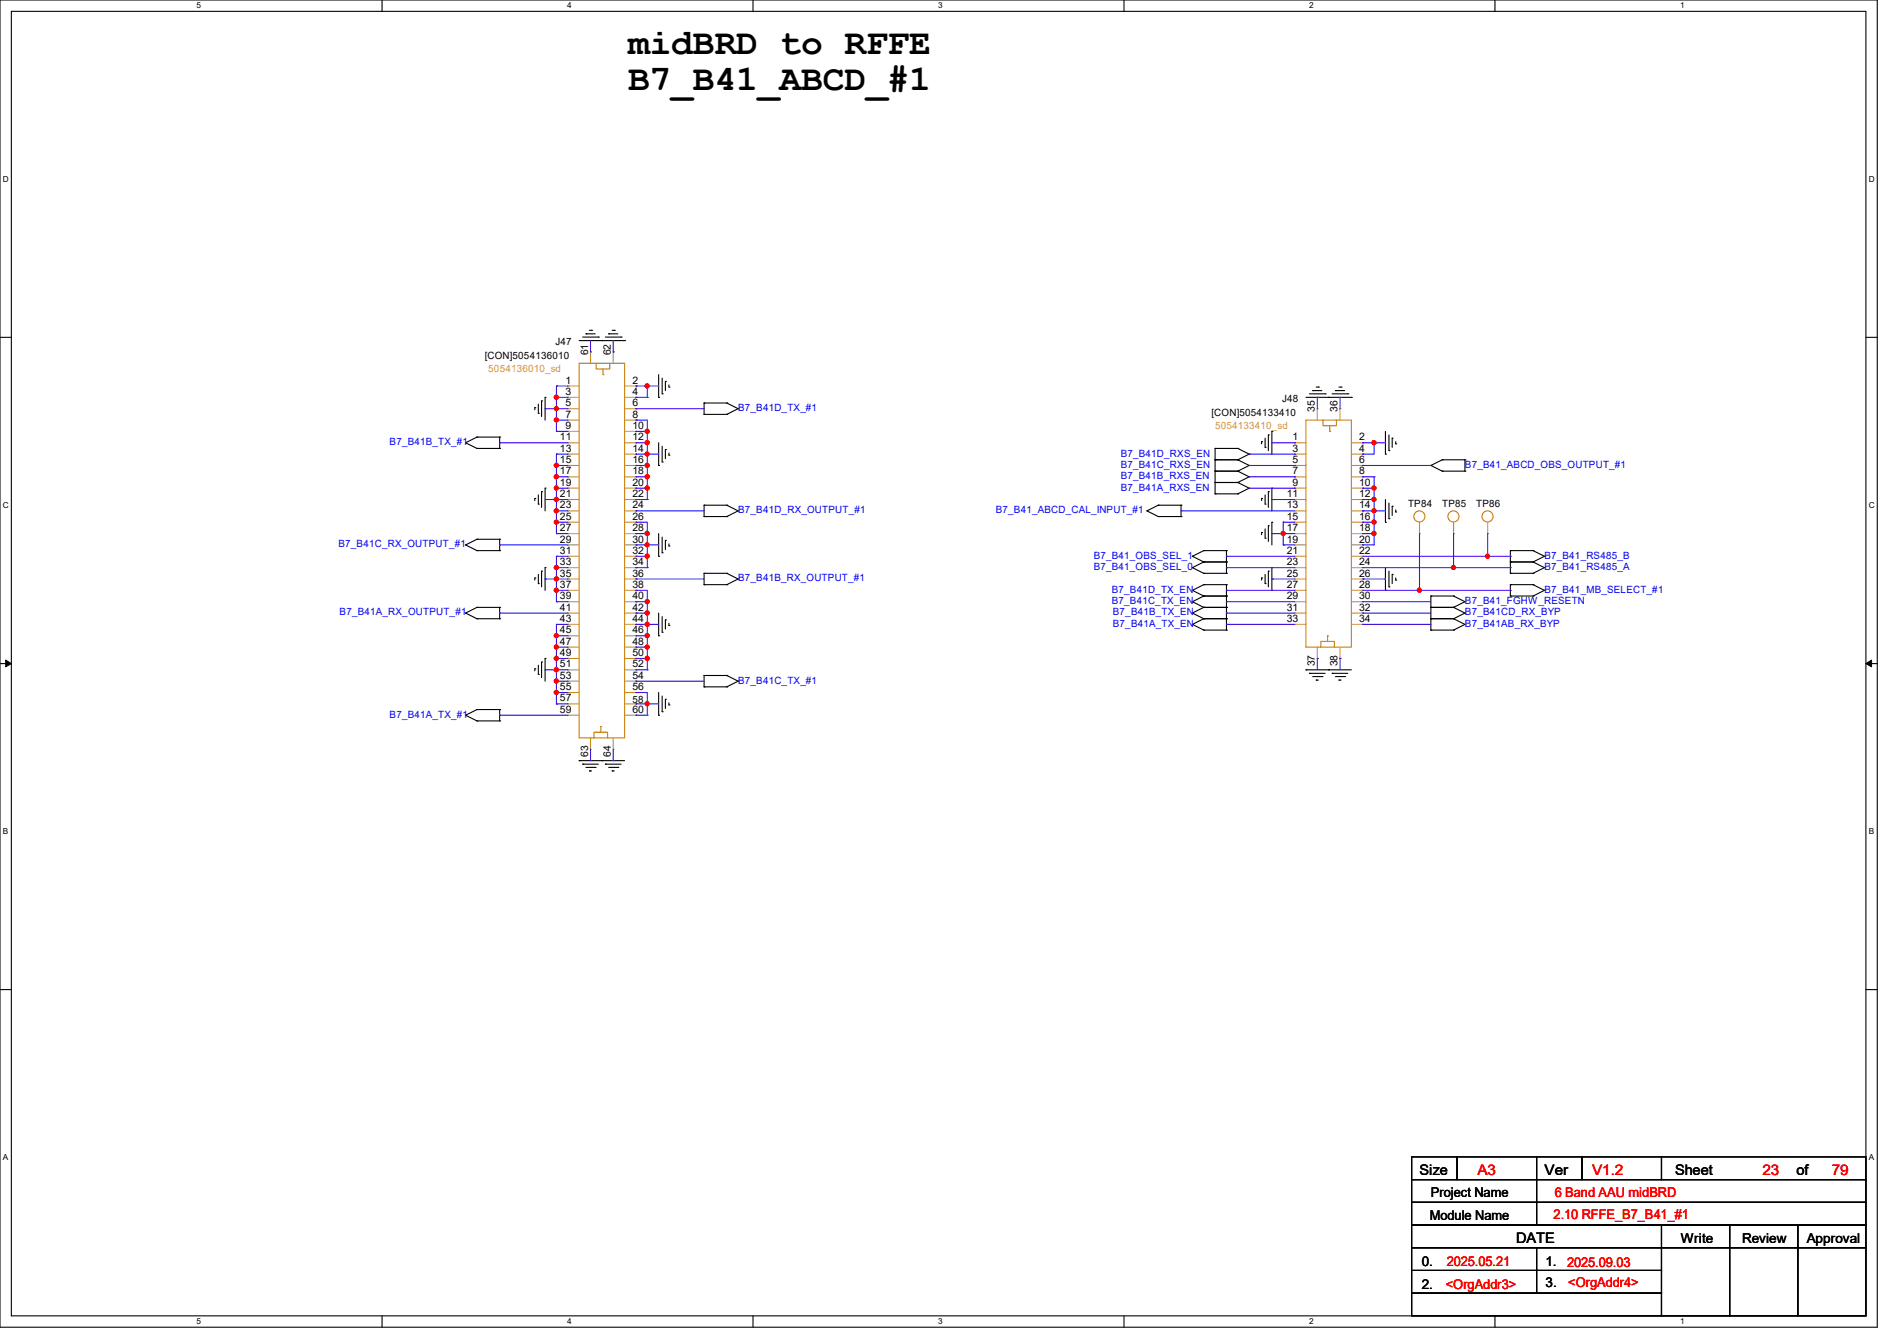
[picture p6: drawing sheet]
<svg xmlns="http://www.w3.org/2000/svg" width="297mm" height="210mm" viewBox="0 0 297 210" stroke-linecap="round" stroke-linejoin="round" font-family="sans-serif">
<path d="M0 0h293.9v207.9h-293.9zM1.8 1.8h290.3v204.3h-290.3z" fill="none" stroke="#000" stroke-width=".17"/>
<g fill="#fff">
<path d="M30.8 .2h.7v1.4h-.7z"/>
<path d="M30.8 206.2h.7v1.4h-.7z"/>
</g>
<path d="M59.8 0v1.8M59.8 206.1v1.8" fill="none" stroke="#000" stroke-width=".17"/>
<g fill="#fff">
<path d="M88.8 .2h.7v1.4h-.7z"/>
<path d="M88.8 206.2h.7v1.4h-.7z"/>
</g>
<path d="M117.9 0v1.8M117.9 206.1v1.8" fill="none" stroke="#000" stroke-width=".17"/>
<g fill="#fff">
<path d="M146.9 .2h.7v1.4h-.7z"/>
<path d="M146.9 206.2h.7v1.4h-.7z"/>
</g>
<path d="M176 0v1.8M176 206.1v1.8" fill="none" stroke="#000" stroke-width=".17"/>
<g fill="#fff">
<path d="M205 .2h.7v1.4h-.7z"/>
<path d="M205 206.2h.7v1.4h-.7z"/>
</g>
<path d="M234.1 0v1.8M234.1 206.1v1.8" fill="none" stroke="#000" stroke-width=".17"/>
<g fill="#fff">
<path d="M263.1 .2h.6v1.4h-.6z"/>
<path d="M263.1 206.2h.6v1.4h-.6z"/>
<path d="M.5 27.3h.9v1.4h-.9z"/>
<path d="M292.6 27.3h.9v1.4h-.9z"/>
<path d="M.5 78.4h.9v1.4h-.9z"/>
<path d="M292.6 78.4h.9v1.4h-.9z"/>
</g>
<path d="M0 52.8h1.8M292.1 52.8h1.8" fill="none" stroke="#000" stroke-width=".17"/>
<g fill="#fff">
<path d="M.5 129.5h.8v1.4h-.8z"/>
<path d="M292.6 129.5h.8v1.4h-.8z"/>
</g>
<path d="M0 103.9h1.8M292.1 103.9h1.8" fill="none" stroke="#000" stroke-width=".17"/>
<path d="M.9 103.4l.9 .5-.9 .5zM292.1 103.9l.9-.5v1z" fill="#000" stroke="#000" stroke-width=".16"/>
<g fill="#fff">
<path d="M.5 180.5h.8v1.4h-.8z"/>
<path d="M292.6 180.5h.8v1.4h-.8z"/>
</g>
<g fill="none" stroke="#000" stroke-width=".17">
<path d="M90.7 53.3h7.1M91.2 52.8h2.5M91.7 52.3h.1M91.7 52.3h1.5M92.3 51.7h.3M92.6 51.7h.1M93.7 52.8h.1M94.2 53.3h.1M94.8 52.8h2.4M95.3 52.3h.1M95.3 52.3h1.4M95.8 51.7h.4"/>
<path d="M96.2 51.7h.1M97.2 52.8h.1M97.8 53.3h.1M103.1 58.7v3.5M103.7 59.2v2.5M104.2 59.7h.1M104.2 59.7v1.5M72.9 69.3h.1M72.9 69.3l1.8 .9M74.7 68.5h.1M74.7 70.2h.1M74.7 68.5h3.5"/>
<path d="M74.7 68.5l-1.8 .8M74.7 70.2h3.5M78.2 70.2h.1M78.2 68.5h.1M78.2 68.5v1.7M83.7 78.1h.1M83.7 63.8h.1M83.7 63.8v.4M83.7 78.1v.3M84.3 79h.1M84.3 64.7h.1M84.3 63.3v1.4"/>
<path d="M84.3 77.5v1.5M84.8 77h.1M84.8 62.8h.1M84.8 62.8v2.4M84.8 77v2.5M85.3 76.5h.1M85.3 62.2h.1M85.3 62.2v3.6M85.3 76.5v3.5M103.1 72.9h.1M103.1 62.2h.1M103.1 69.3v3.6"/>
<path d="M103.7 72.3h.1M103.7 61.7h.1M103.7 69.9v2.4M104.2 70.4h.1M104.2 70.4v1.4M104.7 71.3h.1M104.7 60.6h.1M104.7 60.3v.3M104.7 71v.3M110.2 79.1h.1M110.2 63.1h.1M110.2 64.9h.1"/>
<path d="M110.2 63.1v1.8M110.2 79.1v1.8M110.2 79.1h3.6M110.2 64.9h3.6M110.2 63.1h3.6M113.8 79.1h.1M113.8 64.9h.1M113.8 63.1h.1M113.8 79.1l1.8 .9M113.8 63.1l1.8 .9M115.6 64h.1M115.6 64l-1.8 .9"/>
<path d="M181.4 79.1h.1M181.4 79.1h3.5M181.4 79.1l-1.8 .9M184.9 79.1h.1M184.9 79.1v1.8M190.2 70.2h.1M190.2 72h.1M190.2 73.8h.1M190.2 75.6h.1M190.2 77.3h.1M190.2 70.2h3.6M190.2 72h3.6"/>
<path d="M190.2 70.2v7.1M190.2 73.8h3.6M190.2 75.6h3.6M190.2 77.3h3.6M193.8 72h.1M193.8 70.2h.1M193.8 73.8h.1M193.8 75.6h.1M193.8 77.3h.1M193.8 70.2l1.8 .9M193.8 72l1.8 .9M193.8 73.8l1.8 .9"/>
<path d="M193.8 75.6l1.8 .9M195.6 71.1h.1M195.6 72.9h.1M195.6 74.7h.1M195.6 76.5h.1M195.6 71.1l-1.8 .9M195.6 72.9l-1.8 .9M195.6 74.7l-1.8 .9M195.6 76.5l-1.8 .8M197.5 69.2h.1M197.5 78.1h.1M197.5 69.2v.3"/>
<path d="M197.5 78.1v.3M198.1 70.1h.1M198.1 79h.1M198.1 68.6v1.5M198.1 77.5v1.5M198.6 68.1h.1M198.6 77h.1M198.6 68.1v2.5M198.6 77v2.5M199.1 67.6h.1M199.1 76.5h.1M199.1 67.6v3.5"/>
<path d="M199.1 76.5v3.5M204.5 62.2h7.1M205 61.7h2.5M205.5 61.2h.1M205.5 61.2h1.5M206.1 60.6h.3M206.4 60.6h.1M207.5 61.7h.1M208 62.2h.1M208.6 61.7h2.4M209.1 61.2h.1M209.1 61.2h1.4"/>
<path d="M209.6 60.6h.4M210 60.6h.1M211 61.7h.1M211.6 62.2h.1M216.9 71.1h.1M216.9 67.6v3.5M216.9 78.2v3.6M217.5 70.6h.1M217.5 68.1v2.5M217.5 78.8v2.4M218 68.6h.1M218 79.3h.1"/>
<path d="M218 68.6v1.5M218 79.3v1.4M218.5 69.5h.1M218.5 69.2v.3M218.5 79.8v.4M224 72.9h.1M224 72.9l1.8 .9M225.8 72h.1M225.8 73.8h.1M225.8 72h3.6M225.8 73.8h3.6M225.8 72l-1.8 .9"/>
<path d="M229.4 73.8h.1M229.4 72h.1M229.4 72v1.8M72.9 96h.1M72.9 85.3h.1M72.9 85.3l1.8 .9M72.9 96l1.8 .9M74.7 95.1h.1M74.7 96.9h.1M74.7 84.5h.1M74.7 86.2h.1M74.7 95.1h3.5"/>
<path d="M74.7 95.1l-1.8 .9M74.7 96.9h3.5M74.7 84.5h3.5M74.7 84.5l-1.8 .8M74.7 86.2h3.5M78.2 96.9h.1M78.2 95.1h.1M78.2 86.2h.1M78.2 84.5h.1M78.2 84.5v1.7M78.2 95.1v1.8M83.7 90.5h.1"/>
<path d="M83.7 90.5v.3M84.3 91.4h.1M84.3 90v1.4M84.8 89.5h.1M84.8 89.5v2.4M85.3 88.9h.1M85.3 88.9v3.6M103.1 99.6h.1M103.1 87.1h.1M103.1 83.6v3.5M103.1 96v3.6M103.7 99h.1"/>
<path d="M103.7 86.6h.1M103.7 84.1v2.5M103.7 96.6v2.4M104.2 97.1h.1M104.2 84.6h.1M104.2 84.6v1.5M104.2 97.1v1.4M104.7 98h.1M104.7 85.5h.1M104.7 85.2v.3M104.7 97.6v.4M110.2 89.8h.1"/>
<path d="M110.2 91.6h.1M110.2 80.9h.1M110.2 89.8v1.8M110.2 91.6h3.6M110.2 89.8h3.6M110.2 80.9h3.6M113.8 91.6h.1M113.8 89.8h.1M113.8 80.9h.1M113.8 89.8l1.8 .9M115.6 90.7h.1M115.6 80h.1"/>
<path d="M115.6 90.7l-1.8 .9M115.6 80l-1.8 .9M179.6 80h.1M179.6 80l1.8 .9M181.4 80.9h.1M181.4 80.9h3.5M184.9 80.9h.1M186.7 87.1h.1M186.7 88.9h.1M186.7 92.5h.1M186.7 94.2h.1M186.7 96h.1"/>
<path d="M186.7 97.8h.1M186.7 87.1l1.8 .9M186.7 88.9l1.8 .9M186.7 92.5l1.8 .8M186.7 94.2l1.8 .9M186.7 96l1.8 .9M186.7 97.8l1.8 .9M188.5 86.2h.1M188.5 88h.1M188.5 89.8h.1M188.5 91.6h.1M188.5 93.3h.1"/>
<path d="M188.5 95.1h.1M188.5 96.9h.1M188.5 98.7h.1M188.5 95.1h3.5M188.5 96.9h3.5M188.5 91.6h3.5M188.5 89.8h3.5M188.5 86.2h3.5M188.5 86.2l-1.8 .9M188.5 88h3.5M188.5 88l-1.8 .9M188.5 91.6l-1.8 .9"/>
<path d="M188.5 93.3h3.5M188.5 93.3l-1.8 .9M188.5 95.1l-1.8 .9M188.5 96.9l-1.8 .9M188.5 98.7h3.5M192 88h.1M192 86.2h.1M192 89.8h.1M192 93.3h.1M192 91.6h.1M192 95.1h.1M192 96.9h.1"/>
<path d="M192 98.7h.1M192 86.2v3.6M192 91.6v7.1M197.5 83.4h.1M197.5 90.5h.1M197.5 83.4v.3M197.5 90.5v.3M198.1 84.3h.1M198.1 91.4h.1M198.1 82.8v1.5M198.1 90v1.4M198.6 82.3h.1"/>
<path d="M198.6 89.5h.1M198.6 82.3v2.5M198.6 89.5v2.4M199.1 81.8h.1M199.1 88.9h.1M199.1 81.8v3.5M199.1 88.9v3.6M216.9 81.8h.1M216.9 92.5h.1M216.9 88.9v3.6M217.5 81.2h.1M217.5 91.9h.1"/>
<path d="M217.5 89.5v2.4M218 90h.1M218 90v1.4M218.5 80.2h.1M218.5 90.8h.1M218.5 90.5v.3M224 93.3h.1M224 95.1h.1M224 96.9h.1M224 98.7h.1M224 95.1h3.6M224 96.9h3.6"/>
<path d="M224 93.3h3.6M224 93.3v5.4M224 98.7h3.6M227.6 95.1h.1M227.6 93.3h.1M227.6 96.9h.1M227.6 98.7h.1M227.6 93.3l1.8 .9M227.6 95.1l1.8 .9M227.6 96.9l1.8 .9M229.4 94.2h.1M229.4 96h.1"/>
<path d="M229.4 97.8h.1M229.4 94.2l-1.8 .9M229.4 96l-1.8 .9M229.4 97.8l-1.8 .9M236.5 86.2h.1M236.5 88h.1M236.5 89.8h.1M236.5 91.6h.1M236.5 93.3h.1M236.5 91.6h3.5M236.5 89.8h3.5M236.5 86.2h3.5"/>
<path d="M236.5 88h3.5M236.5 86.2v3.6M236.5 91.6v1.7M236.5 93.3h3.5M240 88h.1M240 86.2h.1M240 89.8h.1M240 93.3h.1M240 91.6h.1M240 86.2l1.8 .9M240 88l1.8 .9M240 91.6l1.8 .9"/>
<path d="M241.8 87.1h.1M241.8 88.9h.1M241.8 92.5h.1M241.8 87.1l-1.8 .9M241.8 88.9l-1.8 .9M241.8 92.5l-1.8 .8M72.9 112h.1M72.9 112l1.8 .9M74.7 111.1h.1M74.7 112.9h.1M74.7 111.1h3.5M74.7 111.1l-1.8 .9"/>
<path d="M74.7 112.9h3.5M78.2 112.9h.1M78.2 111.1h.1M78.2 111.1v1.8M83.7 104.7h.1M83.7 104.7v.4M84.3 105.6h.1M84.3 104.2v1.4M84.8 103.7h.1M84.8 103.7v2.4M85.3 103.1h.1M85.3 103.1v3.6"/>
<path d="M90.7 119.1h.1M90.7 119.1h7.1M91.2 119.7h.1M91.2 119.7h2.5M94.2 119.1h.1M94.8 119.7h.1M94.8 119.7h2.4M103.1 112h.1M103.1 108.5v3.5M103.7 111.5h.1M103.7 109v2.5M104.2 109.5h.1"/>
<path d="M104.2 109.5v1.5M104.7 110.4h.1M104.7 110.1v.3M110.2 105.8h.1M110.2 107.6h.1M110.2 107.6h3.6M110.2 105.8h3.6M110.2 105.8v1.8M113.8 107.6h.1M113.8 105.8h.1M113.8 105.8l1.8 .9M115.6 106.7h.1"/>
<path d="M115.6 106.7l-1.8 .9M204.5 104.9h.1M204.5 104.9h7.1M205 105.5h.1M205 105.5h2.5M205.5 106h1.5M206.1 106.5h.1M206.1 106.5h.3M207 106h.1M208 104.9h.1M208.6 105.5h.1M208.6 105.5h2.4"/>
<path d="M209.1 106h1.4M209.6 106.5h.1M209.6 106.5h.4M210.5 106h.1M91.7 120.2h1.5M92.3 120.7h.1M92.3 120.7h.3M93.2 120.2h.1M95.3 120.2h1.4M95.8 120.7h.1M95.8 120.7h.4M96.7 120.2h.1"/>
<path d="M0 155h1.8M292.1 155h1.8M221 188.3h19.6v3.6h-19.6zM221 195.4h19.6v3.6h-19.6zM221 181.2h7.1v3.5h-7.1zM221 191.9h39.1v3.5h-39.1zM221 184.7h19.6v3.6h-19.6zM221 199h19.6v3.5h-19.6zM228.1 181.2h12.5v3.5h-12.5zM240.6 188.3h51.5v3.6h-51.5zM240.6 195.4h19.5v3.6h-19.5zM240.6 181.2h7.1v3.5h-7.1z"/>
<path d="M240.6 184.7h51.5v3.6h-51.5zM240.6 199h19.5v3.5h-19.5zM247.7 181.2h12.4v3.5h-12.4zM260.1 195.4h10.7v10.7h-10.7zM260.1 191.9h10.7v3.5h-10.7zM260.1 181.2h32v3.5h-32zM270.8 195.4h10.7v10.7h-10.7zM270.8 191.9h10.7v3.5h-10.7zM281.5 195.4h10.6v10.7h-10.6zM281.5 191.9h10.6v3.5h-10.6zM221 202.5h39.1v3.6h-39.1z"/>
</g>
<g fill="none" stroke="#cc8006" stroke-width=".17">
<path d="M90.7 56.9h7.1v58.7h-7.1zM93.3 56.9v.9h2.2v-.9M94.4 58.7h.1M94.4 57.8v.9M204.5 65.8h7.1v35.5h-7.1zM207.1 65.8v.9h2.2v-.9M208.2 67.6h.1M208.2 66.7v.9M207.9 99.6h.1M207.9 99.6v.9M93 115.6v-.9h2.1v.9M94.1 113.8h.1"/>
<path d="M94.1 113.8v.9M206.8 101.3v-.8h2.1v.8"/>
<circle cx="222.2" cy="80.9" r=".87"/>
<circle cx="227.6" cy="80.9" r=".87"/>
<circle cx="232.9" cy="80.9" r=".87"/>
</g>
<g fill="none" stroke="#a84" stroke-width=".17">
<path d="M92.5 55.1h.1M92.5 55.1v1.8M96 55.1h.1M96 55.1v1.8M88.9 60.5h.1M88.9 62.2h.1M88.9 64h.1M88.9 65.8h.1M88.9 67.6h.1M88.9 69.3h.1M88.9 71.1h.1M88.9 72.9h.1"/>
<path d="M88.9 74.7h.1M88.9 76.5h.1M88.9 78.2h.1M88.9 60.5h1.8M88.9 62.2h1.8M88.9 64h1.8M88.9 65.8h1.8M88.9 67.6h1.8M88.9 69.3h1.8M88.9 71.1h1.8M88.9 72.9h1.8M88.9 74.7h1.8"/>
<path d="M88.9 76.5h1.8M88.9 78.2h1.8M97.8 60.5h1.8M97.8 62.2h1.8M97.8 64h1.8M97.8 65.8h1.8M97.8 67.6h1.8M97.8 69.3h1.8M97.8 71.1h1.8M97.8 72.9h1.8M97.8 74.7h1.8M97.8 76.5h1.8"/>
<path d="M97.8 78.2h1.8M99.6 60.5h.1M99.6 62.2h.1M99.6 64h.1M99.6 65.8h.1M99.6 67.6h.1M99.6 69.3h.1M99.6 71.1h.1M99.6 72.9h.1M99.6 74.7h.1M99.6 76.5h.1M99.6 78.2h.1"/>
<path d="M202.7 69.3h.1M202.7 71.1h.1M202.7 72.9h.1M202.7 74.7h.1M202.7 76.5h.1M202.7 78.2h.1M202.7 69.3h1.8M202.7 71.1h1.8M202.7 72.9h1.8M202.7 74.7h1.8M202.7 76.5h1.8M202.7 78.2h1.8"/>
<path d="M206.2 64h.1M206.2 64v1.8M209.8 64h.1M209.8 64v1.8M211.6 69.3h1.8M211.6 71.1h1.8M211.6 72.9h1.8M211.6 74.7h1.8M211.6 76.5h1.8M211.6 78.2h1.8M213.4 69.3h.1M213.4 71.1h.1"/>
<path d="M213.4 72.9h.1M213.4 74.7h.1M213.4 76.5h.1M213.4 78.2h.1M88.9 80h.1M88.9 81.8h.1M88.9 83.6h.1M88.9 85.3h.1M88.9 87.1h.1M88.9 88.9h.1M88.9 90.7h.1M88.9 92.5h.1"/>
<path d="M88.9 94.2h.1M88.9 96h.1M88.9 97.8h.1M88.9 99.6h.1M88.9 80h1.8M88.9 81.8h1.8M88.9 83.6h1.8M88.9 85.3h1.8M88.9 87.1h1.8M88.9 88.9h1.8M88.9 90.7h1.8M88.9 92.5h1.8"/>
<path d="M88.9 94.2h1.8M88.9 96h1.8M88.9 97.8h1.8M88.9 99.6h1.8M97.8 80h1.8M97.8 81.8h1.8M97.8 83.6h1.8M97.8 85.3h1.8M97.8 87.1h1.8M97.8 88.9h1.8M97.8 90.7h1.8M97.8 92.5h1.8"/>
<path d="M97.8 94.2h1.8M97.8 96h1.8M97.8 97.8h1.8M97.8 99.6h1.8M99.6 80h.1M99.6 81.8h.1M99.6 83.6h.1M99.6 85.3h.1M99.6 87.1h.1M99.6 88.9h.1M99.6 90.7h.1M99.6 92.5h.1"/>
<path d="M99.6 94.2h.1M99.6 96h.1M99.6 97.8h.1M99.6 99.6h.1M202.7 80h.1M202.7 81.8h.1M202.7 83.6h.1M202.7 85.3h.1M202.7 87.1h.1M202.7 88.9h.1M202.7 90.7h.1M202.7 92.5h.1"/>
<path d="M202.7 94.2h.1M202.7 96h.1M202.7 97.8h.1M202.7 80h1.8M202.7 81.8h1.8M202.7 83.6h1.8M202.7 85.3h1.8M202.7 87.1h1.8M202.7 88.9h1.8M202.7 90.7h1.8M202.7 92.5h1.8M202.7 94.2h1.8"/>
<path d="M202.7 96h1.8M202.7 97.8h1.8M211.6 80h1.8M211.6 81.8h1.8M211.6 83.6h1.8M211.6 85.3h1.8M211.6 87.1h1.8M211.6 88.9h1.8M211.6 90.7h1.8M211.6 92.5h1.8M211.6 94.2h1.8M211.6 96h1.8"/>
<path d="M211.6 97.8h1.8M213.4 80h.1M213.4 81.8h.1M213.4 83.6h.1M213.4 85.3h.1M213.4 87.1h.1M213.4 88.9h.1M213.4 90.7h.1M213.4 92.5h.1M213.4 94.2h.1M213.4 96h.1M213.4 97.8h.1"/>
<path d="M222.2 83.6h.1M222.2 81.8v1.8M227.6 83.6h.1M227.6 81.8v1.8M232.9 83.6h.1M232.9 81.8v1.8M88.9 101.3h.1M88.9 103.1h.1M88.9 104.9h.1M88.9 106.7h.1M88.9 108.5h.1M88.9 110.2h.1"/>
<path d="M88.9 112h.1M88.9 101.3h1.8M88.9 103.1h1.8M88.9 104.9h1.8M88.9 106.7h1.8M88.9 108.5h1.8M88.9 110.2h1.8M88.9 112h1.8M92.5 117.3h.1M92.5 115.6v1.7M96 117.3h.1M96 115.6v1.7"/>
<path d="M97.8 101.3h1.8M97.8 103.1h1.8M97.8 104.9h1.8M97.8 106.7h1.8M97.8 108.5h1.8M97.8 110.2h1.8M97.8 112h1.8M99.6 101.3h.1M99.6 103.1h.1M99.6 104.9h.1M99.6 106.7h.1M99.6 108.5h.1"/>
<path d="M99.6 110.2h.1M99.6 112h.1M206.2 103.1h.1M206.2 101.3v1.8M209.8 103.1h.1M209.8 101.3v1.8"/>
</g>
<g fill="none" stroke="#4200ff" stroke-width=".17">
<path d="M92.5 55.1h.1M92.5 53.3v1.8M96 55.1h.1M96 53.3v1.8M78.2 69.3h.1M78.2 69.3h10.7M85.3 78.2h.1M85.3 64h.1M85.3 78.2h3.6M85.3 64h3.6M87.1 78.2h.1M87.1 76.5h.1"/>
<path d="M87.1 74.7h.1M87.1 72.9h.1M87.1 71.1h.1M87.1 67.6h.1M87.1 65.8h.1M87.1 64h.1M87.1 62.2h.1M87.1 60.5h.1M87.1 60.5v7.1M87.1 71.1v12.5M87.1 76.5h1.8M87.1 74.7h1.8"/>
<path d="M87.1 72.9h1.8M87.1 71.1h1.8M87.1 67.6h1.8M87.1 65.8h1.8M87.1 62.2h1.8M87.1 60.5h1.8M99.6 78.2h.1M99.6 76.5h.1M99.6 74.7h.1M99.6 72.9h.1M99.6 71.1h.1M99.6 69.3h.1"/>
<path d="M99.6 67.6h.1M99.6 65.8h.1M99.6 64h.1M99.6 62.2h.1M99.6 60.5h.1M99.6 65.8h1.7v12.4M99.6 78.2h1.7M99.6 76.5h1.7M99.6 74.7h1.7M99.6 72.9h1.7M99.6 71.1h3.5M99.6 69.3h1.7"/>
<path d="M99.6 67.6h1.7M99.6 64h10.6M99.6 62.2h1.7M99.6 60.5h3.5M101.3 78.2h.1M101.3 76.5h.1M101.3 74.7h.1M101.3 72.9h.1M101.3 71.1h.1M101.3 69.3h.1M101.3 67.6h.1M101.3 62.2h.1"/>
<path d="M101.3 60.5h.1M101.3 60.5v1.7M195.6 76.5h7.1M195.6 74.7h7.1M195.6 72.9h7.1M195.6 71.1h7.1M199.1 78.2h.1M199.1 78.2h3.6M199.1 69.3h3.6M202.7 69.3h.1M202.7 71.1h.1M202.7 72.9h.1"/>
<path d="M202.7 74.7h.1M202.7 76.5h.1M206.2 62.2h.1M206.2 62.2v1.8M209.8 62.2h.1M209.8 62.2v1.8M213.4 69.3h.1M213.4 71.1h.1M213.4 72.9h.1M213.4 74.7h.1M213.4 76.5h.1M213.4 78.2h.1"/>
<path d="M213.4 78.2h1.7M213.4 76.5h1.7M213.4 74.7h1.7M213.4 72.9h10.6M213.4 69.3h3.5M215.1 69.3h.1M215.1 74.7h.1M215.1 76.5h.1M215.1 78.2h.1M215.1 74.7v10.6h-1.7M215.1 69.3v1.8h-1.7M78.2 96h.1"/>
<path d="M78.2 85.3h.1M78.2 96h10.7M78.2 85.3h10.7M85.3 90.7h.1M85.3 90.7h3.6M87.1 99.6h.1M87.1 97.8h.1M87.1 94.2h.1M87.1 92.5h.1M87.1 90.7h.1M87.1 88.9h.1M87.1 87.1h.1"/>
<path d="M87.1 83.6h.1M87.1 81.8h.1M87.1 80h.1M87.1 87.1v7.1M87.1 97.8v12.4M87.1 99.6h1.8M87.1 97.8h1.8M87.1 94.2h1.8M87.1 92.5h1.8M87.1 88.9h1.8M87.1 87.1h1.8M87.1 83.6h1.8"/>
<path d="M87.1 81.8h1.8M87.1 80h1.8M99.6 99.6h.1M99.6 97.8h.1M99.6 96h.1M99.6 94.2h.1M99.6 92.5h.1M99.6 90.7h.1M99.6 88.9h.1M99.6 87.1h.1M99.6 85.3h.1M99.6 83.6h.1"/>
<path d="M99.6 81.8h.1M99.6 80h.1M99.6 81.8h1.7v7.1M99.6 92.5h1.7v12.4M99.6 99.6h1.7M99.6 97.8h3.5M99.6 96h1.7M99.6 94.2h1.7M99.6 90.7h10.6M99.6 88.9h1.7M99.6 87.1h1.7M99.6 85.3h3.5"/>
<path d="M99.6 83.6h1.7M99.6 80h10.6M101.3 99.6h.1M101.3 97.8h.1M101.3 96h.1M101.3 94.2h.1M101.3 88.9h.1M101.3 87.1h.1M101.3 85.3h.1M101.3 83.6h.1M184.9 80h.1M184.9 80h17.8"/>
<path d="M192 87.1h.1M192 88.9h.1M192 92.5h.1M192 94.2h.1M192 96h.1M192 97.8h.1M192 97.8h10.7M192 96h10.7M192 94.2h10.7M192 92.5h10.7M192 88.9h10.7M192 87.1h10.7"/>
<path d="M199.1 83.6h.1M199.1 90.7h.1M199.1 90.7h3.6M199.1 83.6h3.6M200.9 81.8h.1M200.9 83.6h.1M200.9 85.3h.1M200.9 85.3h1.8M200.9 81.8h1.8M200.9 81.8v3.5M213.4 80h.1M213.4 81.8h.1"/>
<path d="M213.4 83.6h.1M213.4 85.3h.1M213.4 90.7h.1M213.4 94.2h.1M213.4 96h.1M213.4 97.8h.1M213.4 97.8h10.6M213.4 96h10.6M213.4 94.2h10.6M213.4 92.5h23.1M213.4 90.7h3.5M213.4 88.9h23.1"/>
<path d="M213.4 87.1h23.1M213.4 83.6h1.7M213.4 81.8h1.7M213.4 80h3.5M215.1 80h.1M215.1 81.8h.1M215.1 83.6h.1M222.2 92.5h.1M222.2 83.6v8.9M227.6 88.9h.1M227.6 83.6v5.3M232.9 87.1h.1"/>
<path d="M232.9 83.6v3.5M236.5 92.5h.1M236.5 88.9h.1M236.5 87.1h.1M78.2 112h.1M78.2 112h10.7M85.3 104.9h.1M85.3 104.9h3.6M87.1 110.2h.1M87.1 108.5h.1M87.1 106.7h.1M87.1 104.9h.1"/>
<path d="M87.1 103.1h.1M87.1 101.3h.1M87.1 110.2h1.8M87.1 108.5h1.8M87.1 106.7h1.8M87.1 103.1h1.8M87.1 101.3h1.8M92.5 119.1h.1M92.5 117.3v1.8M96 119.1h.1M96 117.3v1.8M99.6 112h.1"/>
<path d="M99.6 110.2h.1M99.6 108.5h.1M99.6 106.7h.1M99.6 104.9h.1M99.6 103.1h.1M99.6 101.3h.1M99.6 112h1.7M99.6 108.5h1.7v3.5M99.6 110.2h3.5M99.6 106.7h10.6M99.6 104.9h1.7M99.6 103.1h1.7"/>
<path d="M99.6 101.3h1.7M101.3 112h.1M101.3 110.2h.1M101.3 104.9h.1M101.3 103.1h.1M101.3 101.3h.1M206.2 103.1h.1M206.2 103.1v1.8M209.8 103.1h.1M209.8 103.1v1.8"/>
</g>
<g fill="#f00" stroke="#f00" stroke-width=".17">
<circle cx="101.3" cy="110.2" r=".32"/>
<circle cx="87.1" cy="108.4" r=".32"/>
<circle cx="87.1" cy="104.9" r=".32"/>
<circle cx="87.1" cy="106.7" r=".32"/>
<circle cx="87.1" cy="103.1" r=".32"/>
<circle cx="101.3" cy="103.1" r=".32"/>
<circle cx="87.1" cy="99.5" r=".32"/>
<circle cx="87.1" cy="101.3" r=".32"/>
<circle cx="101.3" cy="99.5" r=".32"/>
<circle cx="101.3" cy="101.3" r=".32"/>
<circle cx="101.3" cy="96" r=".32"/>
<circle cx="101.3" cy="97.8" r=".32"/>
<circle cx="87.1" cy="92.4" r=".32"/>
<circle cx="101.3" cy="94.2" r=".32"/>
<circle cx="87.1" cy="90.7" r=".32"/>
<circle cx="87.1" cy="88.9" r=".32"/>
<circle cx="101.3" cy="87.1" r=".32"/>
<circle cx="101.3" cy="85.3" r=".32"/>
<circle cx="87.1" cy="81.8" r=".32"/>
<circle cx="101.3" cy="83.5" r=".32"/>
<circle cx="87.1" cy="78.2" r=".32"/>
<circle cx="87.1" cy="80" r=".32"/>
<circle cx="87.1" cy="76.4" r=".32"/>
<circle cx="101.3" cy="76.4" r=".32"/>
<circle cx="87.1" cy="74.7" r=".32"/>
<circle cx="101.3" cy="74.7" r=".32"/>
<circle cx="87.1" cy="72.9" r=".32"/>
<circle cx="101.3" cy="72.9" r=".32"/>
<circle cx="101.3" cy="71.1" r=".32"/>
<circle cx="101.3" cy="69.3" r=".32"/>
<circle cx="87.1" cy="65.8" r=".32"/>
<circle cx="101.3" cy="67.5" r=".32"/>
<circle cx="87.1" cy="64" r=".32"/>
<circle cx="87.1" cy="62.2" r=".32"/>
<circle cx="101.3" cy="60.4" r=".32"/>
<circle cx="215.1" cy="69.3" r=".32"/>
<circle cx="215.1" cy="76.4" r=".32"/>
<circle cx="215.1" cy="80" r=".32"/>
<circle cx="215.1" cy="78.2" r=".32"/>
<circle cx="215.1" cy="81.8" r=".32"/>
<circle cx="200.9" cy="83.5" r=".32"/>
<circle cx="215.1" cy="83.5" r=".32"/>
<circle cx="232.9" cy="87.1" r=".32"/>
<circle cx="227.6" cy="88.9" r=".32"/>
<circle cx="222.2" cy="92.4" r=".32"/>
</g>
<g font-size="5.7">
<text x="98.3" y="8.4">midBRD to RFFE</text>
<text x="98.3" y="14.1">B7_B41_ABCD_#1</text>
</g>
<g font-size="2.3">
<text x="222.2" y="184">Size</text>
<text x="241.8" y="184">Ver</text>
<text x="262.3" y="184">Sheet</text>
<text x="281.3" y="184">of</text>
<text x="237.4" y="194.6">DATE</text>
</g>
<g font-size="2.3" fill="#f00">
<text x="231.3" y="184">A3</text>
<text x="249.3" y="184">V1.2</text>
<text x="275.9" y="184">23</text>
<text x="286.8" y="184">79</text>
</g>
<g font-size="2.1">
<text x="223.9" y="191.1">Module Name</text>
<text x="224" y="187.4">Project Name</text>
<text x="263.1" y="194.7">Write</text>
<text x="272.7" y="194.7">Review</text>
<text x="282.9" y="194.7">Approval</text>
<text x="222.6" y="198.2">0.</text>
<text x="222.6" y="201.8">2.</text>
<text x="242" y="198.2">1.</text>
<text x="242" y="201.6">3.</text>
</g>
<g font-size="2.1" fill="#f00">
<text x="243.2" y="191">2.10 RFFE_B7_B41_#1</text>
<text x="243.4" y="187.4">6 Band AAU midBRD</text>
<text x="226.4" y="201.8">&lt;OrgAddr3&gt;</text>
<text x="226.5" y="198.2">2025.05.21</text>
<text x="245.4" y="198.4">2025.09.03</text>
<text x="245.5" y="201.6">&lt;OrgAddr4&gt;</text>
</g>
<g font-size="1.6">
<text x="75.9" y="56.2">[CON]5054136010</text>
<text x="87" y="54.1">J47</text>
<text x="92.1" y="55.7" transform="rotate(-90 92.1 55.7)">61</text>
<text x="95.6" y="55.7" transform="rotate(-90 95.6 55.7)">62</text>
<text x="88.6" y="60.1">1</text>
<text x="88.6" y="61.8">3</text>
<text x="88.6" y="63.6">5</text>
<text x="88.6" y="65.4">7</text>
<text x="99" y="60.1">2</text>
<text x="99" y="61.8">4</text>
<text x="99" y="63.6">6</text>
<text x="99" y="65.4">8</text>
<text x="189.7" y="65.1">[CON]5054133410</text>
<text x="200.7" y="62.9">J48</text>
<text x="205.9" y="64.6" transform="rotate(-90 205.9 64.6)">35</text>
<text x="209.4" y="64.6" transform="rotate(-90 209.4 64.6)">36</text>
<text x="87.7" y="69">11</text>
<text x="87.7" y="70.7">13</text>
<text x="88.6" y="67.2">9</text>
<text x="99" y="67.2">10</text>
<text x="99" y="69">12</text>
<text x="99" y="70.7">14</text>
<text x="202.4" y="69">1</text>
<text x="202.4" y="70.7">3</text>
<text x="212.8" y="69">2</text>
<text x="212.8" y="70.7">4</text>
<text x="87.7" y="72.5">15</text>
<text x="87.7" y="74.3">17</text>
<text x="87.7" y="76.1">19</text>
<text x="87.7" y="77.9">21</text>
<text x="99" y="72.5">16</text>
<text x="99" y="74.3">18</text>
<text x="99" y="76.1">20</text>
<text x="99" y="77.9">22</text>
<text x="201.5" y="77.9">11</text>
<text x="202.4" y="72.5">5</text>
<text x="202.4" y="74.3">7</text>
<text x="202.4" y="76.1">9</text>
<text x="212.8" y="72.5">6</text>
<text x="212.8" y="74.3">8</text>
<text x="212.8" y="76.1">10</text>
<text x="212.8" y="77.9">12</text>
<text x="87.7" y="79.6">23</text>
<text x="87.7" y="81.4">25</text>
<text x="87.7" y="83.2">27</text>
<text x="99" y="79.6">24</text>
<text x="99" y="81.4">26</text>
<text x="99" y="83.2">28</text>
<text x="201.5" y="79.6">13</text>
<text x="201.5" y="81.4">15</text>
<text x="201.5" y="83.2">17</text>
<text x="212.8" y="79.6">14</text>
<text x="212.8" y="81.4">16</text>
<text x="212.8" y="83.2">18</text>
<text x="220.5" y="79.3">TP84</text>
<text x="225.8" y="79.3">TP85</text>
<text x="231.1" y="79.3">TP86</text>
<text x="87.7" y="85">29</text>
<text x="87.7" y="86.7">31</text>
<text x="87.7" y="88.5">33</text>
<text x="99" y="85">30</text>
<text x="99" y="86.7">32</text>
<text x="99" y="88.5">34</text>
<text x="201.5" y="85">19</text>
<text x="201.5" y="86.7">21</text>
<text x="201.5" y="88.5">23</text>
<text x="212.8" y="85">20</text>
<text x="212.8" y="86.7">22</text>
<text x="212.8" y="88.5">24</text>
<text x="87.7" y="90.3">35</text>
<text x="87.7" y="92.1">37</text>
<text x="87.7" y="93.9">39</text>
<text x="87.7" y="95.6">41</text>
<text x="99" y="90.3">36</text>
<text x="99" y="92.1">38</text>
<text x="99" y="93.9">40</text>
<text x="99" y="95.6">42</text>
<text x="201.5" y="90.3">25</text>
<text x="201.5" y="92.1">27</text>
<text x="201.5" y="93.9">29</text>
<text x="201.5" y="95.6">31</text>
<text x="212.8" y="90.3">26</text>
<text x="212.8" y="92.1">28</text>
<text x="212.8" y="93.9">30</text>
<text x="212.8" y="95.6">32</text>
<text x="87.7" y="97.4">43</text>
<text x="87.7" y="99.2">45</text>
<text x="87.7" y="101">47</text>
<text x="99" y="97.4">44</text>
<text x="99" y="99.2">46</text>
<text x="99" y="101">48</text>
<text x="201.5" y="97.4">33</text>
<text x="212.8" y="97.4">34</text>
<text x="87.7" y="102.7">49</text>
<text x="87.7" y="104.5">51</text>
<text x="87.7" y="106.3">53</text>
<text x="99" y="102.7">50</text>
<text x="99" y="104.5">52</text>
<text x="99" y="106.3">54</text>
<text x="205.9" y="104.3" transform="rotate(-90 205.9 104.3)">37</text>
<text x="209.4" y="104.3" transform="rotate(-90 209.4 104.3)">38</text>
<text x="87.7" y="108.1">55</text>
<text x="87.7" y="109.9">57</text>
<text x="87.7" y="111.6">59</text>
<text x="99" y="108.1">56</text>
<text x="99" y="111.6">60</text>
<text x="99" y="110.1">58</text>
<text x="92.1" y="118.6" transform="rotate(-90 92.1 118.6)">63</text>
<text x="95.6" y="118.6" transform="rotate(-90 95.6 118.6)">64</text>
</g>
<g font-size="1.6" fill="#ff8040">
<text x="76.5" y="58.3">5054136010_sd</text>
<text x="190.2" y="67.2">5054133410_sd</text>
</g>
<g font-size="1.6" fill="#00f">
<text x="115.6" y="64.4">B7_B41D_TX_#1</text>
<text x="61" y="69.7">B7_B41B_TX_#1</text>
<text x="175.5" y="71.5">B7_B41D_RXS_EN</text>
<text x="175.5" y="73.3">B7_B41C_RXS_EN</text>
<text x="175.5" y="75.1">B7_B41B_RXS_EN</text>
<text x="175.5" y="76.8">B7_B41A_RXS_EN</text>
<text x="229.4" y="73.3">B7_B41_ABCD_OBS_OUTPUT_#1</text>
<text x="115.6" y="80.4">B7_B41D_RX_OUTPUT_#1</text>
<text x="155.9" y="80.4">B7_B41_ABCD_CAL_INPUT_#1</text>
<text x="53" y="85.7">B7_B41C_RX_OUTPUT_#1</text>
<text x="171.2" y="87.5">B7_B41_OBS_SEL_1</text>
<text x="171.2" y="89.3">B7_B41_OBS_SEL_0</text>
<text x="241.8" y="87.5">B7_B41_RS485_B</text>
<text x="241.8" y="89.3">B7_B41_RS485_A</text>
<text x="115.6" y="91.1">B7_B41B_RX_OUTPUT_#1</text>
<text x="174.1" y="92.8">B7_B41D_TX_EN</text>
<text x="174.1" y="94.6">B7_B41C_TX_EN</text>
<text x="229.4" y="94.6">B7_B41_FGHW_RESETN</text>
<text x="241.8" y="92.8">B7_B41_MB_SELECT_#1</text>
<text x="53.2" y="96.4">B7_B41A_RX_OUTPUT_#1</text>
<text x="174.2" y="96.4">B7_B41B_TX_EN</text>
<text x="174.2" y="98.2">B7_B41A_TX_EN</text>
<text x="229.4" y="96.4">B7_B41CD_RX_BYP</text>
<text x="229.4" y="98.2">B7_B41AB_RX_BYP</text>
<text x="115.6" y="107.1">B7_B41C_TX_#1</text>
<text x="61" y="112.4">B7_B41A_TX_#1</text>
</g>
<g font-size="1.3">
<text x="30.8" y="1.3">5</text>
<text x="88.8" y="1.3">4</text>
<text x="146.9" y="1.3">3</text>
<text x="205" y="1.3">2</text>
<text x="263.1" y="1.3">1</text>
<text x=".5" y="28.4">D</text>
<text x="292.6" y="28.4">D</text>
<text x=".5" y="79.5">C</text>
<text x="292.6" y="79.5">C</text>
<text x=".5" y="130.6">B</text>
<text x="292.6" y="130.6">B</text>
<text x=".5" y="181.7">A</text>
<text x="292.6" y="181.7">A</text>
<text x="30.8" y="207.4">5</text>
<text x="88.8" y="207.4">4</text>
<text x="146.9" y="207.4">3</text>
<text x="205" y="207.4">2</text>
<text x="263.1" y="207.4">1</text>
</g>
</svg>
